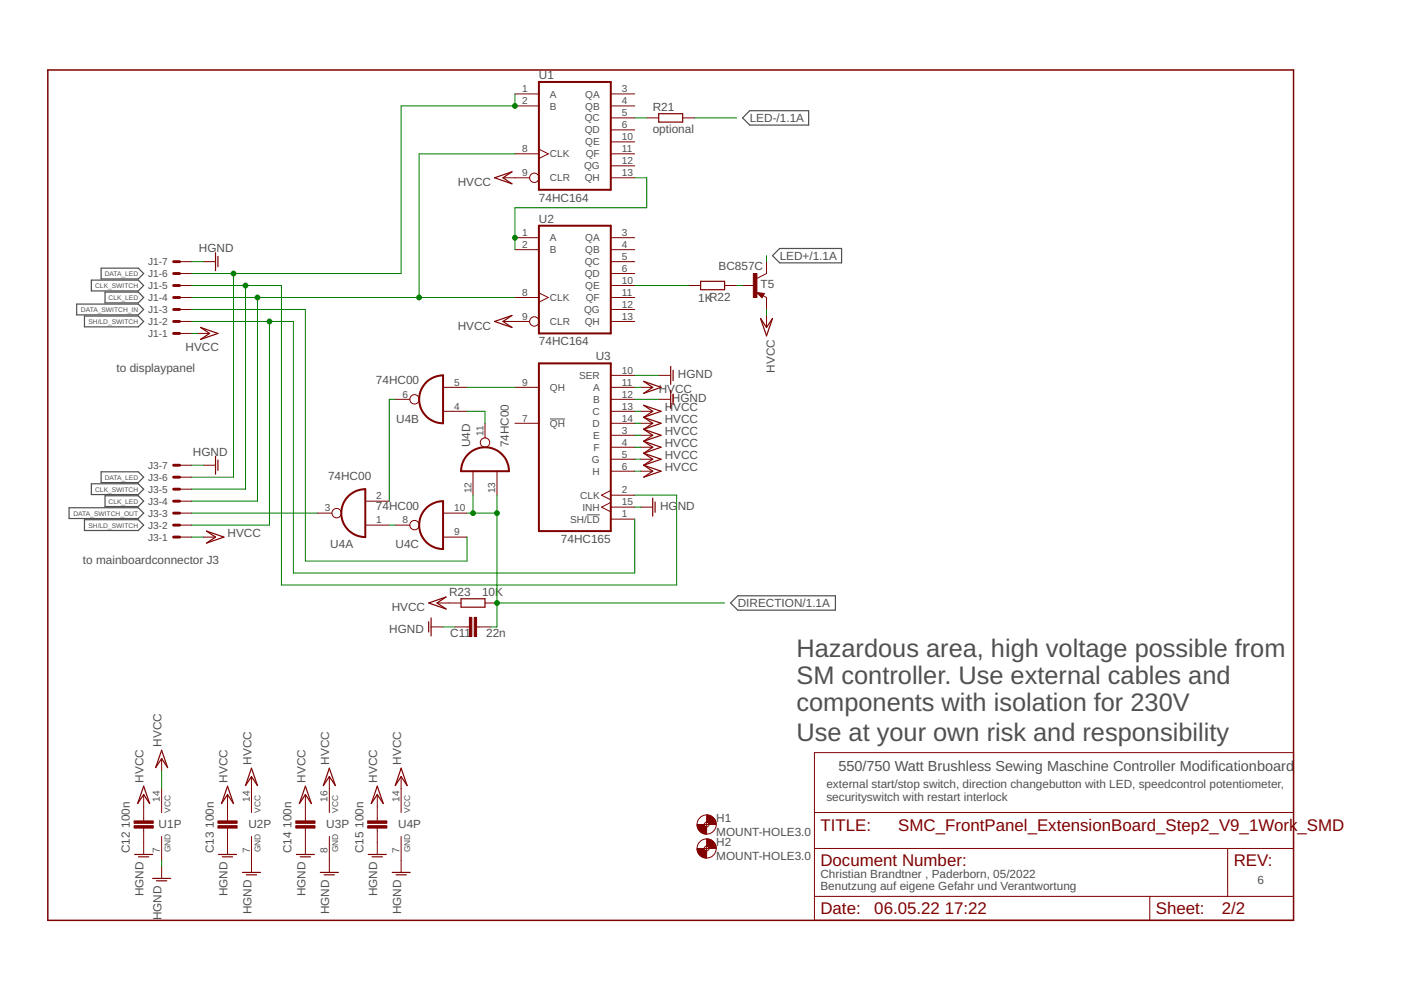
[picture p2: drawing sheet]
<svg xmlns="http://www.w3.org/2000/svg" width="297mm" height="210mm" viewBox="0 0 297 210" stroke-linecap="round" stroke-linejoin="round" font-family="sans-serif">
<path d="M116.6 88.8h3.2M124.4 109.2h2.8" fill="none" stroke="#505050" stroke-width=".21"/>
<g fill="none" stroke="#505050" stroke-width=".25">
<path d="M157.4 25l1.6-1.5h12.4v3h-12.4zM19.4 59.4h9.9l1.2 1.1-1.2 1.2h-9.9zM21.4 56.9h7.9l1.2 1.1-1.2 1.1h-7.9zM163.8 54.2l1.5-1.5h13.1v3h-13.1zM16.3 64.5h13l1.2 1.1-1.2 1.2h-13zM17.9 67h11.4l1.2 1.2-1.2 1.1h-11.4zM22.3 61.9h7l1.2 1.2-1.2 1.1h-7zM14.6 107.7h14.7l1.2 1.1-1.2 1.1h-14.7zM17.9 110.2h11.4l1.2 1.1-1.2 1.2h-11.4zM19.4 102.6h9.9l1.2 1.1-1.2 1.2h-9.9zM21.4 100h7.9l1.2 1.2-1.2 1.1h-7.9zM22.3 105.1h7l1.2 1.2-1.2 1.1h-7z"/>
<path d="M154.9 127.8l1.5-1.5h20.7v3.1h-20.7z"/>
</g>
<path d="M114.3 17.4h15.2v22.8h-15.2zM114.3 47.9h15.2v22.8h-15.2zM114.3 77h15.2v35.6h-15.2zM90.5 81l1.6-1.1 1.8-.3v10.1a5.1 5.1 0 0 1-4.7-3.2 5.1 5.1 0 0 1 1.3-5.5zM99.1 96.4a5.1 5.1 0 0 1 5.6-1.2 5.1 5.1 0 0 1 3.2 4.7h-10.2l.2-1.3a5 5 0 0 1 1.2-2.2zM74 105.1l.5-.4a5 5 0 0 1 2.9-1v10.2a5.1 5.1 0 0 1-4.7-3.2 5.1 5.1 0 0 1 1.3-5.6zM90.5 107.6l1-.7a4.7 4.7 0 0 1 2.4-.6v10.1a5.1 5.1 0 0 1-4.7-3.2 5.1 5.1 0 0 1 1.3-5.6z" fill="none" stroke="#800000" stroke-width=".42"/>
<g fill="none" stroke="#800000" stroke-width=".21">
<path d="M109.2 19.9h5.1M129.5 19.9h5.1M106.6 37.7h5.7M109.2 22.5h5.1M109.2 32.6h5.1M114.3 31.6l1.9 1-1.9 1M129.5 22.5h5.1M129.5 25h5.1M129.5 27.5h5.1M129.5 32.6h5.1M129.5 37.7h5.1M129.5 30.1h5.1"/>
<path d="M129.5 35.2h5.1M137.1 25h2.6M144.7 25h2.6M38.1 55.5h2.5M38.1 58h2.5M43.2 55.5h2.5M109.2 50.4h5.1M109.2 52.9h5.1M129.5 50.4h5.1M129.5 52.9h5.1M129.5 55.5h5.1M129.5 58h5.1"/>
<path d="M162.5 55.5v2.5l-2 1M38.1 63.1h2.5M38.1 68.2h2.5M38.1 60.5h2.5M38.1 65.6h2.5M38.1 70.7h2.5M41.9 70.7h2.5M106.6 68.2h5.7M109.2 63.1h5.1M114.3 62.1l1.9 1-1.9 1M129.5 63.1h5.1M129.5 68.2h5.1"/>
<path d="M129.5 60.5h5.1M129.5 65.6h5.1M129.5 79.6h5.1M139.7 79.6h2.5M146 60.5h2.5M153.6 60.5h2.6M157.4 60.5h2.6M160.5 62l1.6 .2-.5 .9zM161.8 62.7l.7 .4v2.5M162.5 66.9v2.5M38.1 98.6h2.5M43.2 98.6h2.5"/>
<path d="M83.8 84.7h3.1M93.9 82.1h5.1M93.9 87.2h5.1M100.3 99.9v5.1M102.8 89.7v3.2M105.4 99.9v5.1M109.2 89.7h5.1M109.2 82.1h5.1M129.5 92.3h5.1M129.5 94.8h5.1M129.5 97.4h5.1M129.5 99.9h5.1"/>
<path d="M129.5 89.7h5.1M129.5 82.1h5.1M129.5 84.7h5.1M129.5 87.2h5.1M135.8 92.3h2.6M135.8 94.8h2.6M135.8 97.4h2.6M135.8 99.9h2.6M135.8 89.7h2.6M135.8 82.1h2.6M135.8 87.2h2.6M139.7 84.7h2.5"/>
<path d="M38.1 113.9h2.5M38.1 111.3h2.5M38.1 108.8h2.5M38.1 106.3h2.5M38.1 103.7h2.5M38.1 101.2h2.5M43.2 113.9h2.5M67.3 108.8h3.1M77.4 111.3h5.1M77.4 106.3h5.1M83.8 111.3h3.1M93.9 113.9h5.1"/>
<path d="M93.9 108.8h5.1M129.5 110.1h5.1M129.5 104l-2 1 2 1M129.5 105h5.1M129.5 106.5l-2 1 2 1M129.5 107.5h5.1M135.8 107.5h2.6M91.4 132.9h2.5M92.7 127.8h5M96.5 132.9h3M101 132.9h3.1M102.8 127.8h2.6"/>
<path d="M172.7 159.6h101.6v35.5h-101.6zM30.5 168.5v5.6M30.5 175.6v5.6M34.3 160.8v2.6M34.3 167.2v5.1M34.3 177.4v5M48.2 168.5v5.6M48.2 175.6v5.6M53.3 164.7v7.6M53.3 177.4v7.6M64.7 168.5v5.6M64.7 175.6v5.6"/>
<path d="M69.8 164.7v7.6M69.8 177.4v7.6M80 168.5v5.6M80 175.6v5.6M85 164.7v7.6M85 177.4v7.6M149.3 179.9h1M149.3 174.8h1M149.8 174.3v1M149.8 179.4v1M172.7 179.9h101.6M172.7 172.3h101.6"/>
<path d="M260.3 179.9v10.2M34.3 183.7v2.5M172.7 190.1h101.6M243.8 190.1v5"/>
<circle cx="113.3" cy="37.7" r=".99"/>
<circle cx="113.3" cy="68.2" r=".99"/>
<circle cx="87.9" cy="84.7" r=".99"/>
<circle cx="102.8" cy="93.8" r=".99"/>
<circle cx="71.4" cy="108.8" r=".99"/>
<circle cx="87.9" cy="111.3" r=".99"/>
<circle cx="149.8" cy="179.9" r="2.03"/>
<circle cx="149.8" cy="174.8" r="2.03"/>
<circle cx="149.8" cy="179.9" r=".51"/>
<circle cx="149.8" cy="174.8" r=".51"/>
</g>
<path d="M10.1 14.8h264.2v180.3h-264.2z" fill="none" stroke="#800000" stroke-width=".32"/>
<g fill="none" stroke="#800000" stroke-width=".61">
<path d="M36.8 58h1.3M36.8 55.5h1.3M36.8 70.7h1.3M36.8 68.2h1.3M36.8 65.6h1.3M36.8 63.1h1.3M36.8 60.5h1.3M36.8 98.6h1.3M36.8 113.9h1.3M36.8 111.3h1.3M36.8 108.8h1.3M36.8 106.3h1.3"/>
<path d="M36.8 103.7h1.3M36.8 101.2h1.3"/>
</g>
<g fill="none" stroke="#800000" stroke-width=".25">
<path d="M104.9 37.7l3.6-1.3-1.9 1.3 1.9 1.3zM139.7 24.1h5v1.8h-5zM45.7 53.6v3.8M46.2 54.4v2.2M148.5 59.6h5.1v1.8h-5.1zM42.5 69.4l3.7 1.3-3.7 1.3 1.9-1.3zM104.9 68.2l3.6-1.3-1.9 1.3 1.9 1.2zM142.2 77.7v3.8M142.7 78.5v2.2M161.2 67.5l1.3 1.9 1.3-1.9-1.3 3.7zM161.9 62.3l-.4 .6-.8-.7 1.1 .1-.3 .4-.4-.3h.4M45.7 96.7v3.8"/>
<path d="M46.2 97.5v2.2M136.5 80.9l3.7 1.2-3.7 1.3 1.9-1.3zM136.5 85.9l3.7 1.3-3.7 1.3 1.9-1.3zM136.5 88.5l1.9 1.2-1.9 1.3M136.5 88.5l3.7 1.2-3.7 1.3M136.5 91l1.9 1.3-1.9 1.3M136.5 91l3.7 1.3-3.7 1.3M136.5 93.6l1.9 1.2-1.9 1.3M136.5 93.6l3.7 1.2-3.7 1.3M136.5 96.1l1.9 1.3-1.9 1.2M136.5 96.1l3.7 1.3-3.7 1.2M136.5 98.6l3.7 1.3-3.7 1.3 1.9-1.3z"/>
<path d="M142.2 82.8v3.8M142.7 83.6v2.2M43.8 112.6l3.7 1.3-3.7 1.2 1.9-1.2zM138.4 105.6v3.8M138.9 106.4v2.2M90.9 127.8l3.7-1.2-1.9 1.2 1.9 1.3zM90.9 131.8v2.2M91.4 131v3.8M97.7 127h5.1v1.7h-5.1zM34.3 159.1l1.2 3.7-1.2-2-1.3 2zM30.5 166.7l1.2 3.7-1.2-1.9-1.3 1.9zM48.2 166.7l1.3 3.7-1.3-1.9-1.2 1.9z"/>
<path d="M53.3 162.9l1.3 3.7-1.3-1.9-1.3 1.9zM64.7 166.7l1.3 3.7-1.3-1.9-1.2 1.9zM69.8 162.9l1.3 3.7-1.3-1.9-1.2 1.9zM80 166.7l1.3 3.7-1.3-1.9-1.3 1.9zM85 162.9l1.3 3.7-1.3-1.9-1.2 1.9zM28.6 181.2h3.8M29.4 181.7h2.1M32.4 186.2h3.8M33.2 186.8h2.1M46.3 181.2h3.8M47.1 181.7h2.2M51.4 185h3.8"/>
<path d="M52.2 185.5h2.2M62.8 181.2h3.9M63.6 181.7h2.2M67.9 185h3.8M68.7 185.5h2.2M78.1 181.2h3.8M78.9 181.7h2.2M83.2 185h3.8M84 185.5h2.1"/>
</g>
<g fill="#800000" stroke="#800000" stroke-width=".21">
<path d="M99.5 130.9h.5v4.1h-.5z"/>
<path d="M100.5 130.9h.5v4.1h-.5z"/>
<path d="M28.4 174.1h4.1v.5h-4.1z"/>
<path d="M28.4 175.1h4.1v.5h-4.1z"/>
<path d="M46.2 174.1h4.1v.5h-4.1z"/>
<path d="M46.2 175.1h4.1v.5h-4.1z"/>
<path d="M62.7 174.1h4.1v.5h-4.1z"/>
<path d="M62.7 175.1h4.1v.5h-4.1z"/>
<path d="M78 174.1h4v.5h-4z"/>
<path d="M78 175.1h4v.5h-4z"/>
<path d="M159.7 58h.8v5.1h-.8z"/>
</g>
<g fill="#800000" stroke="#800000" stroke-width=".21">
<path d="M149.8 177.9a2.04 2.04 0 0 1 2 2h-1.5l-.1-.3-.4-.2z" fill-rule="evenodd"/>
<path d="M147.8 179.9h1.5l.2 .4 .3 .1v1.5a2 2 0 0 1-2-2z" fill-rule="evenodd"/>
<path d="M149.8 172.8a2.04 2.04 0 0 1 2 2h-1.5l-.1-.3-.4-.2z" fill-rule="evenodd"/>
<path d="M147.8 174.8h1.5l.2 .4 .3 .1v1.5a2 2 0 0 1-2-2z" fill-rule="evenodd"/>
</g>
<g fill="none" stroke="#008000" stroke-width=".21">
<path d="M109.2 19.9v2.6h-24.2v35.5h-44.4M109.2 32.6h-20.3v30.5M134.6 37.7h2.5v6.3h-27.9v8.9M134.6 25h2.5M147.3 25h8.9M40.6 55.5h2.6M49.5 58v43.2h-8.9M162.5 54.2v1.3M40.6 63.1h68.6M40.6 60.5h19.1v63.5h83.8v-19h-8.9M40.6 68.2h21.6v53.3h72.4v-11.4M40.6 65.6h24.1v53.4h34.3v-5.1"/>
<path d="M40.6 70.7h1.3M52 60.5v43.2h-11.4M54.6 63.1v43.2h-14M57.1 68.2v43.1h-16.5M134.6 60.5h11.4M134.6 79.6h5.1M156.2 60.5h1.2M162.5 65.6v1.3M40.6 98.6h2.6M83.8 84.7h-1.3v21.6M99 87.2h3.8v2.5M99 82.1h10.2"/>
<path d="M134.6 84.7h5.1M134.6 87.2h1.2M134.6 82.1h1.2M134.6 89.7h1.2M134.6 92.3h1.2M134.6 94.8h1.2M134.6 97.4h1.2M134.6 99.9h1.2M40.6 108.8h26.7M40.6 113.9h2.6M82.5 111.3h1.3M99 108.8h6.4"/>
<path d="M100.3 105v3.8M105.4 105v27.9h-1.3M134.6 107.5h1.2M93.9 132.9h2.6M105.4 127.8h48.2M34.3 163.4v3.8M34.3 182.4v1.3"/>
</g>
<g fill="#008000" stroke="#008000" stroke-width=".21">
<circle cx="88.9" cy="63.1" r=".51"/>
<circle cx="54.6" cy="63.1" r=".51"/>
<circle cx="109.2" cy="22.5" r=".51"/>
<circle cx="49.5" cy="58" r=".51"/>
<circle cx="109.2" cy="50.4" r=".51"/>
<circle cx="52" cy="60.5" r=".51"/>
<circle cx="57.1" cy="68.2" r=".51"/>
<circle cx="100.3" cy="108.8" r=".51"/>
<circle cx="105.4" cy="108.8" r=".51"/>
<circle cx="105.4" cy="127.8" r=".51"/>
</g>
<g font-size="5.4" fill="#505050">
<text x="168.9" y="139.3">Hazardous area, high voltage possible from</text>
<text x="168.9" y="145">SM controller. Use external cables and</text>
<text x="168.9" y="150.7">components with isolation for 230V</text>
<text x="168.9" y="157">Use at your own risk and responsibility</text>
</g>
<g font-size="3.6" fill="#800000">
<text x="173.9" y="176.1">TITLE:</text>
<text x="190.5" y="176.1">SMC_FrontPanel_ExtensionBoard_Step2_V9_1Work</text>
<text x="275.1" y="176.1">_SMD</text>
<text x="173.9" y="183.7">Document Number:</text>
<text x="261.6" y="183.7">REV:</text>
<text x="173.9" y="193.9">Date:</text>
<text x="185.4" y="193.9">06.05.22</text>
<text x="200.3" y="193.9">17:22</text>
<text x="245.1" y="193.9">Sheet:</text>
<text x="259" y="193.9">2/2</text>
</g>
<text font-size="3.1" fill="#505050" x="177.8" y="163.4">550/750 Watt Brushless Sewing Maschine Controller Modificationboard</text>
<g font-size="2.5" fill="#505050">
<text x="114.3" y="16.7">U1</text>
<text x="138.4" y="23.5">R21</text>
<text x="138.4" y="28.3">optional</text>
<text x="159" y="25.9">LED-/1.1A</text>
<text x="97" y="39.5">HVCC</text>
<text x="114.3" y="42.8">74HC164</text>
<text x="114.3" y="47.2">U2</text>
<text x="42.2" y="53.4">HGND</text>
<text x="152.4" y="57.2">BC857C</text>
<text x="165.3" y="55.1">LED+/1.1A</text>
<text x="148" y="64.1">1KR22</text>
<text x="161.2" y="61.1">T5</text>
<text x="97" y="69.9">HVCC</text>
<text x="39.3" y="74.5">HVCC</text>
<text x="114.3" y="73.2">74HC164</text>
<text x="126.3" y="76.4">U3</text>
<text x="24.7" y="79">to displaypanel</text>
<text x="79.7" y="81.4">74HC00</text>
<text x="139.7" y="83.4">HVCC</text>
<text x="143.7" y="80.1">HGND</text>
<text x="164.3" y="79" transform="rotate(-90 164.3 79)">HVCC</text>
<text x="84" y="89.6">U4B</text>
<text x="140.9" y="87.2">HVCC</text>
<text x="140.9" y="89.7">HVCC</text>
<text x="142.5" y="85.2">HGND</text>
<text x="99.7" y="94.8" transform="rotate(-90 99.7 94.8)">U4D</text>
<text x="107.9" y="94.8" transform="rotate(-90 107.9 94.8)">74HC00</text>
<text x="140.9" y="92.3">HVCC</text>
<text x="140.9" y="94.8">HVCC</text>
<text x="40.9" y="96.6">HGND</text>
<text x="69.5" y="101.7">74HC00</text>
<text x="140.9" y="97.4">HVCC</text>
<text x="140.9" y="99.9">HVCC</text>
<text x="48.2" y="113.9">HVCC</text>
<text x="79.7" y="108">74HC00</text>
<text x="139.9" y="108">HG</text>
<text x="143.7" y="108">ND</text>
<text x="17.6" y="119.6">to mainboardconnector J3</text>
<text x="70" y="116.3">U4A</text>
<text x="83.9" y="116.3">U4C</text>
<text x="118.9" y="115.1">74HC165</text>
<text x="83.1" y="129.6">HVCC</text>
<text x="95.2" y="126.3">R23</text>
<text x="102.2" y="126.3">10K</text>
<text x="156.4" y="128.7">DIRECTION/1.1A</text>
<text x="82.5" y="134.2">HGND</text>
<text x="95.5" y="135.1">C11</text>
<text x="103.1" y="135.1">22n</text>
<text x="34.3" y="158.3" transform="rotate(-90 34.3 158.3)">HVCC</text>
<text x="30.5" y="165.9" transform="rotate(-90 30.5 165.9)">HVCC</text>
<text x="48.2" y="165.9" transform="rotate(-90 48.2 165.9)">HVCC</text>
<text x="53.3" y="162.1" transform="rotate(-90 53.3 162.1)">HVCC</text>
<text x="64.7" y="165.9" transform="rotate(-90 64.7 165.9)">HVCC</text>
<text x="69.8" y="162.1" transform="rotate(-90 69.8 162.1)">HVCC</text>
<text x="80" y="165.9" transform="rotate(-90 80 165.9)">HVCC</text>
<text x="85.1" y="162.1" transform="rotate(-90 85.1 162.1)">HVCC</text>
<text x="175.2" y="167.1">external start/stop switch, direction changebutton with LED, speedcontrol potentiometer,</text>
<text x="175.2" y="169.7">securityswitch with restart interlock</text>
<text x="27.5" y="175.6" transform="rotate(-90 27.5 175.6)">100n</text>
<text x="33.6" y="175.5">U1P</text>
<text x="45.3" y="175.6" transform="rotate(-90 45.3 175.6)">100n</text>
<text x="52.7" y="175.5">U2P</text>
<text x="61.8" y="175.6" transform="rotate(-90 61.8 175.6)">100n</text>
<text x="69.2" y="175.5">U3P</text>
<text x="77.1" y="175.6" transform="rotate(-90 77.1 175.6)">100n</text>
<text x="84.4" y="175.5">U4P</text>
<text x="151.9" y="177.3">MOUNT-HOLE3.0</text>
<text x="151.9" y="179.3">H2</text>
<text x="151.9" y="174.2">H1</text>
<text x="27.5" y="180.9" transform="rotate(-90 27.5 180.9)">C12</text>
<text x="45.3" y="180.9" transform="rotate(-90 45.3 180.9)">C13</text>
<text x="61.8" y="180.9" transform="rotate(-90 61.8 180.9)">C14</text>
<text x="77.1" y="180.9" transform="rotate(-90 77.1 180.9)">C15</text>
<text x="151.9" y="182.4">MOUNT-HOLE3.0</text>
<text x="30.5" y="190.1" transform="rotate(-90 30.5 190.1)">HGND</text>
<text x="48.2" y="190.1" transform="rotate(-90 48.2 190.1)">HGND</text>
<text x="64.7" y="190.1" transform="rotate(-90 64.7 190.1)">HGND</text>
<text x="80" y="190.1" transform="rotate(-90 80 190.1)">HGND</text>
<text x="173.9" y="186.1">Christian Brandtner , Paderborn, 05/2022</text>
<text x="173.9" y="188.8">Benutzung auf eigene Gefahr und Verantwortung</text>
<text x="266.6" y="187.5">6</text>
<text x="34.3" y="195.1" transform="rotate(-90 34.3 195.1)">HGND</text>
<text x="53.3" y="193.9" transform="rotate(-90 53.3 193.9)">HGND</text>
<text x="69.8" y="193.9" transform="rotate(-90 69.8 193.9)">HGND</text>
<text x="85.1" y="193.9" transform="rotate(-90 85.1 193.9)">HGND</text>
</g>
<g font-size="2.1" fill="#505050">
<text x="110.7" y="19.6">1</text>
<text x="110.7" y="22.1">2</text>
<text x="116.6" y="20.7">A</text>
<text x="116.6" y="23.2">B</text>
<text x="124.1" y="20.7">QA</text>
<text x="124.1" y="23.2">QB</text>
<text x="131.8" y="19.6">3</text>
<text x="131.8" y="22.1">4</text>
<text x="124" y="25.8">QC</text>
<text x="124" y="28.3">QD</text>
<text x="131.8" y="24.6">5</text>
<text x="131.8" y="27.2">6</text>
<text x="131.8" y="29.7">10</text>
<text x="110.7" y="32.3">8</text>
<text x="116.6" y="33.4">CLK</text>
<text x="123.8" y="35.9">QG</text>
<text x="124.1" y="30.8">QE</text>
<text x="124.2" y="33.4">QF</text>
<text x="131.8" y="32.3">11</text>
<text x="131.8" y="34.8">12</text>
<text x="110.7" y="37.3">9</text>
<text x="116.6" y="38.5">CLR</text>
<text x="124" y="38.5">QH</text>
<text x="131.8" y="37.3">13</text>
<text x="110.7" y="50">1</text>
<text x="110.7" y="52.6">2</text>
<text x="116.6" y="51.2">A</text>
<text x="116.6" y="53.7">B</text>
<text x="124.1" y="51.2">QA</text>
<text x="124.1" y="53.7">QB</text>
<text x="131.8" y="50">3</text>
<text x="131.8" y="52.6">4</text>
<text x="31.4" y="58.8">J1-6</text>
<text x="31.4" y="56.2">J1-7</text>
<text x="124" y="56.2">QC</text>
<text x="124" y="58.8">QD</text>
<text x="131.8" y="55.1">5</text>
<text x="131.8" y="57.7">6</text>
<text x="31.4" y="63.8">J1-4</text>
<text x="31.4" y="61.3">J1-5</text>
<text x="110.7" y="62.7">8</text>
<text x="116.6" y="63.8">CLK</text>
<text x="124.1" y="61.3">QE</text>
<text x="124.2" y="63.8">QF</text>
<text x="131.8" y="60.2">10</text>
<text x="131.8" y="62.7">11</text>
<text x="131.8" y="65.3">12</text>
<text x="31.4" y="71.5">J1-1</text>
<text x="31.4" y="68.9">J1-2</text>
<text x="31.4" y="66.4">J1-3</text>
<text x="110.7" y="67.8">9</text>
<text x="116.6" y="68.9">CLR</text>
<text x="123.8" y="66.4">QG</text>
<text x="124" y="68.9">QH</text>
<text x="131.8" y="67.8">13</text>
<text x="96.3" y="81.8">5</text>
<text x="110.7" y="81.8">9</text>
<text x="116.6" y="82.9">QH</text>
<text x="122.8" y="80.4">SER</text>
<text x="125.7" y="82.9">A</text>
<text x="131.8" y="79.2">10</text>
<text x="131.8" y="81.8">11</text>
<text x="85.3" y="84.3">6</text>
<text x="96.3" y="86.9">4</text>
<text x="110.7" y="89.4">7</text>
<text x="125.6" y="88">C</text>
<text x="125.7" y="85.4">B</text>
<text x="131.8" y="84.3">12</text>
<text x="131.8" y="86.9">13</text>
<text x="131.8" y="89.4">14</text>
<text x="102.5" y="92.5" transform="rotate(-90 102.5 92.5)">11</text>
<text x="116.6" y="90.5">QH</text>
<text x="125.6" y="90.5">D</text>
<text x="125.7" y="93.1">E</text>
<text x="125.9" y="95.6">F</text>
<text x="131.8" y="91.9">3</text>
<text x="131.8" y="94.5">4</text>
<text x="31.4" y="101.9">J3-6</text>
<text x="31.4" y="99.4">J3-7</text>
<text x="125.5" y="98.1">G</text>
<text x="125.6" y="100.7">H</text>
<text x="131.8" y="97">5</text>
<text x="131.8" y="99.6">6</text>
<text x="31.4" y="107">J3-4</text>
<text x="31.4" y="104.5">J3-5</text>
<text x="79.8" y="105.9">2</text>
<text x="99.9" y="104.6" transform="rotate(-90 99.9 104.6)">12</text>
<text x="105" y="104.6" transform="rotate(-90 105 104.6)">13</text>
<text x="123" y="105.7">CLK</text>
<text x="131.8" y="104.6">2</text>
<text x="131.8" y="107.2">15</text>
<text x="31.4" y="112.1">J3-2</text>
<text x="31.4" y="109.6">J3-3</text>
<text x="68.8" y="108.4">3</text>
<text x="79.8" y="111">1</text>
<text x="85.3" y="111">8</text>
<text x="96.3" y="113.5">9</text>
<text x="96.3" y="108.4">10</text>
<text x="120.9" y="110.8">SH/LD</text>
<text x="123.5" y="108.3">INH</text>
<text x="131.8" y="109.7">1</text>
<text x="31.4" y="114.6">J3-1</text>
<text x="33.9" y="169.9" transform="rotate(-90 33.9 169.9)">14</text>
<text x="53" y="169.9" transform="rotate(-90 53 169.9)">14</text>
<text x="69.5" y="169.9" transform="rotate(-90 69.5 169.9)">16</text>
<text x="84.7" y="169.9" transform="rotate(-90 84.7 169.9)">14</text>
<text x="33.9" y="180.9" transform="rotate(-90 33.9 180.9)">7</text>
<text x="53" y="180.9" transform="rotate(-90 53 180.9)">7</text>
<text x="69.5" y="180.9" transform="rotate(-90 69.5 180.9)">8</text>
<text x="84.7" y="180.9" transform="rotate(-90 84.7 180.9)">7</text>
</g>
<g font-size="1.8" fill="#505050">
<text x="36.2" y="172.3" transform="rotate(-90 36.2 172.3)">VCC</text>
<text x="55.2" y="172.3" transform="rotate(-90 55.2 172.3)">VCC</text>
<text x="71.7" y="172.3" transform="rotate(-90 71.7 172.3)">VCC</text>
<text x="87" y="172.3" transform="rotate(-90 87 172.3)">VCC</text>
<text x="36.2" y="180.7" transform="rotate(-90 36.2 180.7)">GND</text>
<text x="55.2" y="180.7" transform="rotate(-90 55.2 180.7)">GND</text>
<text x="71.7" y="180.7" transform="rotate(-90 71.7 180.7)">GND</text>
<text x="87" y="180.7" transform="rotate(-90 87 180.7)">GND</text>
</g>
<g font-size="1.4" fill="#505050">
<text x="22.2" y="58.5">DATA_LED</text>
<text x="20.2" y="61.1">CLK_SWITCH</text>
<text x="23" y="63.6">CLK_LED</text>
<text x="17.2" y="66.1">DATA_SWITCH_IN</text>
<text x="18.8" y="68.7">SH/LD_SWITCH</text>
<text x="22.2" y="101.7">DATA_LED</text>
<text x="20.2" y="104.2">CLK_SWITCH</text>
<text x="23" y="106.8">CLK_LED</text>
<text x="15.6" y="109.3">DATA_SWITCH_OUT</text>
<text x="18.8" y="111.8">SH/LD_SWITCH</text>
</g>
</svg>
